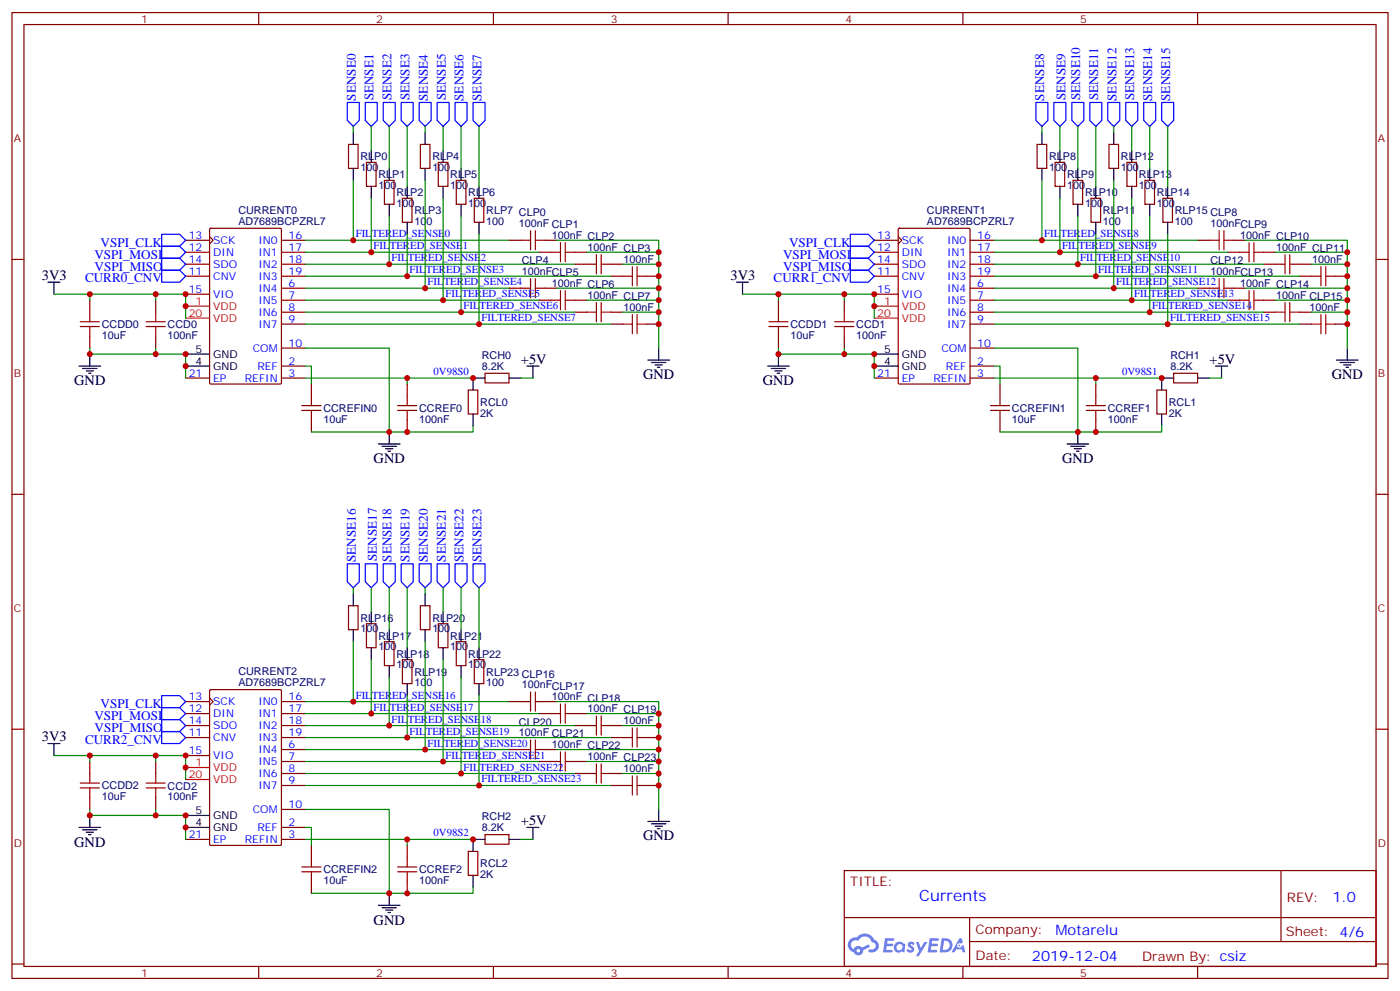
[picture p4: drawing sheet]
<svg xmlns="http://www.w3.org/2000/svg" width="412mm" height="292mm" viewBox="0 0 412 292" stroke-linecap="round" stroke-linejoin="round" font-family="sans-serif">
<g fill="none" stroke="#870000" stroke-width=".35">
<path d="M3.5 3.7h405.4v284.3h-405.4zM7.1 7.2h398.2v277.3h-398.2zM76.2 3.7v3.5M145.3 3.7v3.5M214.5 3.7v3.5M283.6 3.7v3.5M352.8 3.7v3.5M3.5 76.4h3.6M405.3 76.4h3.6M3.5 145.5h3.6M405.3 145.5h3.6M3.5 214.7h3.6"/>
<path d="M405.3 214.7h3.6M248.7 256.3h156.6v28.2h-156.6zM377.3 256.3v20.9M248.7 270.1h156.5M285.6 277.2h119.6M285.6 270.1v14.2M3.5 283.8h3.6M76.2 284.5v3.5M145.3 284.5v3.5M214.5 284.5v3.5M283.6 284.5v3.5M352.8 284.5v3.5"/>
<path d="M405.3 283.8h3.6"/>
</g>
<g fill="#5487ff">
<path d="M267.7 277.5a1.22 1.22 0 0 1 1.7 .2l-.4 .6a.47 .47 0 0 0-.3-.4 .47 .47 0 0 0-.5 .2l.1 .2a1.14 1.14 0 0 1 .8 1.8 1.14 1.14 0 0 1-1.9 0l-.2-.2 .5-.6 .7 .5a.29 .29 0 0 0 .3-.3 .29 .29 0 0 0-.2-.3 1.04 1.04 0 0 1-.6-1.7z"/>
<path d="M260.7 276.2h2.4l.3 .2-.2 .5-1.8 .1-.1 .8h1.5l.3 .4-.3 .4h-1.6l-.2 1.1h1.7l.2 .3-.2 .3-2.6 .1z"/>
<path d="M273.8 276.2h2.4l.3 .2-.1 .5-1.8 .1-.2 .8h1.6l.3 .4-.4 .4-1.6-.1-.1 1.1 1.7 .1 .2 .3-.2 .3-2.6 .1z"/>
<path d="M282.6 276.2h.7l.3 1.3-.6 .3a.69 .69 0 0 0-1 .3 .69 .69 0 0 0 .4 .9 .69 .69 0 0 0 .9-.6l.5-.2 .6 2.2h-.8l-.2-.9h-1.8l-.5 .9h-.8z"/>
<path d="M269.8 277.3h.8l.6 1.8 1.1-1.8h.9l-2.6 4.2h-.8l.9-1.5z"/>
<path d="M277.4 276.2l-.6 4.2h1.3a2.11 2.11 0 0 0 2.5-2.1 2.11 2.11 0 0 0-2.5-2.1zM278.1 277a1.39 1.39 0 0 1 1.7 1.4 1.39 1.39 0 0 1-1.8 1.2h-.3z"/>
<path d="M263.7 277.8a1.54 1.54 0 0 0-.1 2.2 1.54 1.54 0 0 0 2.2 .1l.6 .3 .3-2.3-.2-.3h-.4a1.49 1.49 0 0 0-2.4 0zM264 278.8a.94 .94 0 0 1 1.8 0 .94 .94 0 0 1-1.8 0z"/>
<path d="M250.4 276.6a2.18 2.18 0 0 0 1.1 3.7 1.44 1.44 0 0 0 1.6 .9 1.44 1.44 0 0 0 1.2-1.4l2-1.1-.5-.7-1.9 1a1.47 1.47 0 0 0-2.4 .4 1.39 1.39 0 0 1-.7-1.9 1.39 1.39 0 0 1 2-.5 2.12 2.12 0 0 1 2.2-1.3 2.12 2.12 0 0 1 1.9 1.7 1.14 1.14 0 0 1 1.1 1.4 1.14 1.14 0 0 1-1.7 .7 .43 .43 0 0 0-.5 .4 .43 .43 0 0 0 .4 .5 1.98 1.98 0 0 0 2.5-1.2 1.98 1.98 0 0 0-1.2-2.6 3.1 3.1 0 0 0-5.3-.6l-.9 .1zM252.3 279.9a.55 .55 0 0 1 1.1 0 .55 .55 0 0 1-1.1 0z"/>
<circle cx="282.6" cy="278.3" r=".26"/>
</g>
<g fill="none" stroke="#a10000" stroke-width=".35">
<path d="M153.5 70.7h2.8M156.3 67.9v5.7M157.7 67.9v5.7M157.7 70.7h2.8M162.3 74.3h2.8M165.1 71.4v5.7M166.5 71.4v5.7M166.5 74.3h2.8M172.9 77.8h2.8M175.7 75v5.6M177.1 77.8h2.8M177.1 75v5.6"/>
<path d="M186.3 78.5v5.6M187.7 78.5v5.6M356.3 70.7h2.8M359.1 67.9v5.7M360.5 70.7h2.9M360.5 67.9v5.7M365.1 74.3h2.8M367.9 71.4v5.7M369.4 74.3h2.8M369.4 71.4v5.7M375.7 77.8h2.8M378.5 75v5.6"/>
<path d="M379.9 77.8h2.9M379.9 75v5.6M389.1 78.5v5.6M390.5 78.5v5.6M23.6 94.7h5.7M23.6 96.1h5.7M26.5 91.9v2.8M26.5 96.1v2.9M43 94.7h5.7M43 96.1h5.7M45.9 91.9v2.8M45.9 96.1v2.9"/>
<path d="M153.5 84.8h2.8M156.3 82v5.7M157.7 82v5.7M157.7 84.8h2.8M162.3 88.4h2.8M165.1 85.5v5.7M166.5 88.4h2.8M166.5 85.5v5.7M172.9 91.9h2.8M175.7 89.1v5.6M177.1 89.1v5.6M177.1 91.9h2.8"/>
<path d="M183.4 81.3h2.9M183.4 95.4h2.9M186.3 92.6v5.6M187.7 81.3h2.8M187.7 92.6v5.6M187.7 95.4h2.8M226.5 94.7h5.6M226.5 96.1h5.6M229.3 91.9v2.8M229.3 96.1v2.9M245.9 94.7h5.6M245.9 96.1h5.6"/>
<path d="M248.7 91.9v2.8M248.7 96.1v2.9M356.3 84.8h2.8M359.1 82v5.7M360.5 84.8h2.9M360.5 82v5.7M365.1 88.4h2.8M367.9 85.5v5.7M369.4 88.4h2.8M369.4 85.5v5.7M375.7 91.9h2.8M378.5 89.1v5.6"/>
<path d="M379.9 91.9h2.9M379.9 89.1v5.6M386.3 81.3h2.8M386.3 95.4h2.8M389.1 92.6v5.6M390.5 81.3h2.8M390.5 95.4h2.8M390.5 92.6v5.6M88.9 119.4h5.6M91.7 116.6v2.8M117.1 119.4h5.7M119.9 116.6v2.8"/>
<path d="M291.7 119.4h5.7M294.6 116.6v2.8M320 119.4h5.6M322.8 116.6v2.8M88.9 120.8h5.6M91.7 120.8v2.8M117.1 120.8h5.7M119.9 120.8v2.8M291.7 120.8h5.7M294.6 120.8v2.8M320 120.8h5.6M322.8 120.8v2.8"/>
<path d="M153.5 206.6h2.8M156.3 203.7v5.7M156.3 217.8v5.7M157.7 203.7v5.7M157.7 217.8v5.7M157.7 206.6h2.8M162.3 210.1h2.8M165.1 207.3v5.6M166.5 207.3v5.6M166.5 210.1h2.8M172.9 213.6h2.8M175.7 210.8v5.6"/>
<path d="M177.1 210.8v5.6M177.1 213.6h2.8M183.4 217.1h2.9M186.3 214.3v5.7M187.7 214.3v5.7M187.7 217.1h2.8M23.6 230.5h5.7M23.6 232h5.7M26.5 227.7v2.8M26.5 232v2.8M43 230.5h5.7M43 232h5.7"/>
<path d="M45.9 227.7v2.8M45.9 232v2.8M153.5 220.7h2.8M157.7 220.7h2.8M162.3 224.2h2.8M165.1 221.4v5.6M166.5 221.4v5.6M166.5 224.2h2.8M172.9 227.7h2.8M175.7 224.9v5.6M177.1 224.9v5.6M177.1 227.7h2.8"/>
<path d="M183.4 231.2h2.9M186.3 228.4v5.7M187.7 228.4v5.7M187.7 231.2h2.8M88.9 256.6h5.6M88.9 255.2h5.6M91.7 252.4v2.8M91.7 256.6v2.9M117.1 256.6h5.7M117.1 255.2h5.7M119.9 252.4v2.8M119.9 256.6v2.9"/>
</g>
<g fill="none" stroke="#870000" stroke-width=".35">
<path d="M102.7 42.5h2.8v7.1h-2.8zM107.9 47.8h2.9v7.1h-2.9zM113.2 53.1h2.9v7h-2.9zM118.5 58.4h2.9v7h-2.9zM123.8 42.5h2.8v7.1h-2.8zM129.1 47.8h2.8v7.1h-2.8zM134.4 53.1h2.8v7h-2.8zM139.7 58.4h2.8v7h-2.8zM305.5 42.5h2.8v7.1h-2.8zM310.8 47.8h2.8v7.1h-2.8zM316.1 53.1h2.8v7h-2.8zM321.4 58.4h2.8v7h-2.8z"/>
<path d="M326.7 42.5h2.8v7.1h-2.8zM332 47.8h2.8v7.1h-2.8zM337.3 53.1h2.8v7h-2.8zM342.5 58.4h2.9v7h-2.9zM54.7 74.3h7M54.7 70.7h7M54.7 77.8h7M61.7 69.7l1.1 1-1.1 1.1M61.8 67.4l.3-.2h20.4l.4 .2v45.3l-.2 .3-20.6 .1-.3-.2zM82.9 74.3h7.1M82.9 70.7h7.1M82.9 77.8h7.1"/>
<path d="M149.9 70.7h3.6M158.7 74.3h3.6M160.5 70.7h3.5M169.3 74.3h3.6M169.3 77.8h3.6M179.9 77.8h3.5M257.5 74.3h7.1M257.5 70.7h7.1M257.5 77.8h7.1M264.6 69.7l1 1-1 1.1M264.6 67.4l.3-.2h20.5l.3 .2 .1 45.3-.2 .3-20.7 .1-.3-.2zM285.8 74.3h7"/>
<path d="M285.8 70.7h7M285.8 77.8h7M352.8 70.7h3.5M361.6 74.3h3.5M363.4 70.7h3.5M372.2 74.3h3.5M372.2 77.8h3.5M382.8 77.8h3.5M26.5 88.4v3.5M26.5 99v3.5M45.9 88.4v3.5M45.9 99v3.5"/>
<path d="M54.7 81.3h7M54.7 86.6h7M82.9 84.8h7.1M82.9 88.4h7.1M82.9 91.9h7.1M82.9 95.4h7.1M82.9 81.3h7.1M149.9 84.8h3.6M158.7 88.4h3.6M160.5 84.8h3.5M169.3 88.4h3.6M169.3 91.9h3.6"/>
<path d="M179.9 91.9h3.5M179.9 95.4h3.5M179.9 81.3h3.5M190.5 95.4h3.5M190.5 81.3h3.5M229.3 88.4v3.5M229.3 99v3.5M248.7 88.4v3.5M248.7 99v3.5M257.5 81.3h7.1M257.5 86.6h7.1M285.8 84.8h7"/>
<path d="M285.8 88.4h7M285.8 91.9h7M285.8 95.4h7M285.8 81.3h7M352.8 84.8h3.5M361.6 88.4h3.5M363.4 84.8h3.5M372.2 88.4h3.5M372.2 91.9h3.5M382.8 91.9h3.5M382.8 95.4h3.5M382.8 81.3h3.5"/>
<path d="M393.3 95.4h3.6M393.3 81.3h3.6M54.7 111.3h7M82.9 107.8h7.1M82.9 111.3h7.1M82.9 102.5h7.1M91.7 113.1v3.5M119.9 113.1v3.5M137.9 114.8h2.9v7.1h-2.9zM142.9 109.9h7v2.8h-7zM257.5 111.3h7.1M285.8 107.8h7"/>
<path d="M285.8 111.3h7M285.8 102.5h7M294.6 113.1v3.5M322.8 113.1v3.5M340.8 114.8h2.8v7.1h-2.8zM345.7 109.9h7.1v2.8h-7.1zM91.7 123.6v3.6M119.9 123.6v3.6M294.6 123.6v3.6M322.8 123.6v3.6M102.7 178.3h2.8v7.1h-2.8zM123.8 178.3h2.8v7.1h-2.8z"/>
<path d="M107.9 183.6h2.9v7.1h-2.9zM113.2 188.9h2.9v7.1h-2.9zM118.5 194.2h2.9v7.1h-2.9zM129.1 183.6h2.8v7.1h-2.8zM134.4 188.9h2.8v7.1h-2.8zM139.7 194.2h2.8v7.1h-2.8zM54.7 217.1h7M54.7 210.1h7M54.7 206.6h7M54.7 213.6h7M61.7 205.5l1.1 1.1-1.1 1M61.8 203.2l.3-.2h20.4l.4 .2v45.3l-.2 .3-20.6 .1-.3-.2z"/>
<path d="M82.9 217.1h7.1M82.9 210.1h7.1M82.9 206.6h7.1M82.9 213.6h7.1M149.9 206.6h3.6M158.7 210.1h3.6M160.5 206.6h3.5M169.3 210.1h3.6M169.3 213.6h3.6M179.9 217.1h3.5M179.9 213.6h3.5M190.5 217.1h3.5"/>
<path d="M26.5 224.2v3.5M26.5 234.8v3.5M45.9 224.2v3.5M45.9 234.8v3.5M54.7 222.4h7M82.9 220.7h7.1M82.9 224.2h7.1M82.9 227.7h7.1M82.9 231.2h7.1M82.9 238.3h7.1M149.9 220.7h3.6M158.7 224.2h3.6"/>
<path d="M160.5 220.7h3.5M169.3 224.2h3.6M169.3 227.7h3.6M179.9 227.7h3.5M179.9 231.2h3.5M190.5 231.2h3.5M54.7 247.1h7M82.9 243.6h7.1M82.9 247.1h7.1M91.7 248.9v3.5M91.7 259.5v3.5M119.9 248.9v3.5"/>
<path d="M119.9 259.5v3.5M137.9 250.6h2.9v7.1h-2.9zM142.9 245.7h7v2.8h-7z"/>
</g>
<path d="M54.7 90.1h7M54.7 93.7h7M257.5 90.1h7.1M257.5 93.7h7.1M54.7 226h7M54.7 229.5h7" fill="none" stroke="#f00" stroke-width=".35"/>
<g fill="none" stroke="#000" stroke-width=".35">
<path d="M104.1 39v3.5M125.2 39v3.5M306.9 39v3.5M328.1 39v3.5M104.1 49.6v3.5M109.4 44.3v3.5M109.4 54.9v3.5M114.7 49.6v3.5M119.9 54.9v3.5M125.2 49.6v3.5M130.5 44.3v3.5M130.5 54.9v3.5"/>
<path d="M135.8 49.6v3.5M141.1 54.9v3.5M306.9 49.6v3.5M312.2 44.3v3.5M312.2 54.9v3.5M317.5 49.6v3.5M322.8 54.9v3.5M328.1 49.6v3.5M333.4 44.3v3.5M333.4 54.9v3.5M338.7 49.6v3.5M344 54.9v3.5"/>
<path d="M114.7 60.1v3.6M119.9 65.4v3.6M135.8 60.1v3.6M141.1 65.4v3.6M317.5 60.1v3.6M322.8 65.4v3.6M338.7 60.1v3.6M344 65.4v3.6M14.1 83.1h3.5M15.9 83.1v3.5M217 83.1h3.5M218.7 83.1v3.5"/>
<path d="M23.3 107.8h6.3M24.3 108.5h4.3M25.4 109.2h2.1M26.1 109.9h.7M26.5 104.2v3.6M54.7 107.8h7M54.7 104.2h7M142.9 111.3h-3.6v3.5M149.9 111.3h3.6M155.2 107.8h3.5M157 107.8v3.5M190.9 106h6.3"/>
<path d="M191.9 106.7h4.2M193 107.4h2.1M193.7 108.1h.7M194 102.5v3.5M226.1 107.8h6.4M227.2 108.5h4.2M228.2 109.2h2.2M229 109.9h.7M229.3 104.2v3.6M257.5 107.8h7.1M257.5 104.2h7.1M345.7 111.3h-3.5v3.5"/>
<path d="M352.8 111.3h3.5M358.1 107.8h3.5M359.8 107.8v3.5M393.7 106h6.3M394.8 106.7h4.2M395.8 107.4h2.1M396.5 108.1h.7M396.9 102.5v3.5M111.5 130.7h6.3M112.5 131.4h4.3M113.6 132.1h2.1M114.3 132.8h.7"/>
<path d="M114.7 127.2v3.5M139.3 121.9v3.5M314.3 130.7h6.4M315.4 131.4h4.2M316.4 132.1h2.2M317.1 132.8h.8M317.5 127.2v3.5M342.2 121.9v3.5M104.1 174.8v3.5M125.2 174.8v3.5M104.1 185.4v3.5M109.4 180.1v3.5"/>
<path d="M109.4 190.7v3.5M114.7 185.4v3.5M114.7 196v3.5M119.9 190.7v3.5M125.2 185.4v3.5M130.5 180.1v3.5M130.5 190.7v3.5M135.8 185.4v3.5M135.8 196v3.5M141.1 190.7v3.5M14.1 218.9h3.5M15.9 218.9v3.5"/>
<path d="M119.9 201.3v3.5M141.1 201.3v3.5M194 238.3v3.5M23.3 243.6h6.3M24.3 244.3h4.3M25.4 245h2.1M26.1 245.7h.7M26.5 240.1v3.5M54.7 243.6h7M54.7 240.1h7M139.3 257.7v3.5M142.9 247.1h-3.6v3.5"/>
<path d="M149.9 247.1h3.6M155.2 243.6h3.5M157 243.6v3.5M190.9 241.8h6.3M191.9 242.5h4.2M193 243.2h2.1M193.7 243.9h.7M111.5 266.5h6.3M112.5 267.2h4.3M113.6 267.9h2.1M114.3 268.6h.7M114.7 263v3.5"/>
</g>
<g fill="none" stroke="#00f" stroke-width=".35">
<path d="M102.3 30.2h3.5v5.3l-1.7 1.7-1.8-1.7zM107.6 30.2h3.5v5.3l-1.7 1.7-1.8-1.7zM112.9 30.2h3.5v5.3l-1.7 1.7-1.8-1.7zM118.2 30.2h3.5v5.3l-1.8 1.7-1.7-1.7zM123.5 30.2h3.5v5.3l-1.8 1.7-1.7-1.7zM128.8 30.2h3.5v5.3l-1.8 1.7-1.7-1.7zM134.1 30.2h3.5v5.3l-1.8 1.7-1.7-1.7zM139.3 30.2h3.6v5.3l-1.8 1.7-1.8-1.7zM305.2 30.2h3.5v5.3l-1.8 1.7-1.7-1.7zM310.4 30.2h3.6v5.3l-1.8 1.7-1.8-1.7zM315.7 30.2h3.6v5.3l-1.8 1.7-1.8-1.7zM321 30.2h3.6v5.3l-1.8 1.7-1.8-1.7z"/>
<path d="M326.3 30.2h3.5v5.3l-1.7 1.7-1.8-1.7zM331.6 30.2h3.5v5.3l-1.7 1.7-1.8-1.7zM336.9 30.2h3.5v5.3l-1.7 1.7-1.8-1.7zM342.2 30.2h3.5v5.3l-1.7 1.7-1.8-1.7zM47.6 79.6h5.3l1.8 1.7-1.8 1.8h-5.3zM47.6 76h5.3l1.8 1.8-1.8 1.8h-5.3zM47.6 69h5.3l1.8 1.7-1.8 1.8h-5.3zM47.6 72.5h5.3l1.8 1.8-1.8 1.7h-5.3zM250.5 72.5h5.3l1.7 1.8-1.7 1.7h-5.3zM250.5 69h5.3l1.7 1.7-1.7 1.8h-5.3zM250.5 76h5.3l1.7 1.8-1.7 1.8h-5.3zM250.5 79.6h5.3l1.7 1.7-1.7 1.8h-5.3z"/>
<path d="M102.3 166h3.5v5.3l-1.7 1.7-1.8-1.7zM107.6 166h3.5v5.3l-1.7 1.7-1.8-1.7zM112.9 166h3.5v5.3l-1.7 1.7-1.8-1.7zM118.2 166h3.5v5.3l-1.8 1.7-1.7-1.7zM123.5 166h3.5v5.3l-1.8 1.7-1.7-1.7zM128.8 166h3.5v5.3l-1.8 1.7-1.7-1.7zM134.1 166h3.5v5.3l-1.8 1.7-1.7-1.7zM139.3 166h3.6v5.3l-1.8 1.7-1.8-1.7zM47.6 215.4h5.3l1.8 1.7-1.8 1.8h-5.3zM47.6 211.8h5.3l1.8 1.8-1.8 1.8h-5.3zM47.6 204.8h5.3l1.8 1.8-1.8 1.7h-5.3zM47.6 208.3h5.3l1.8 1.8-1.8 1.7h-5.3z"/>
</g>
<g fill="none" stroke="#008700" stroke-width=".35">
<path d="M104.1 37.2v1.8M109.4 37.2v7.1M114.7 37.2v12.4M119.9 37.2v17.7M125.2 37.2v1.8M130.5 37.2v7.1M135.8 37.2v12.4M141.1 37.2v17.7M306.9 37.2v1.8M312.2 37.2v7.1M317.5 37.2v12.4M322.8 37.2v17.7"/>
<path d="M328.1 37.2v1.8M333.4 37.2v7.1M338.7 37.2v12.4M344 37.2v17.7M104.1 53.1v17.6h-14.1M109.4 58.4v15.9h-19.4M125.2 53.1v31.7h-35.2M130.5 58.4v30h-40.5M306.9 53.1v17.6h-14.1M312.2 58.4v15.9h-19.4M328.1 53.1v31.7h-35.3M333.4 58.4v30h-40.6"/>
<path d="M104.1 70.7h45.8M109.4 74.3h49.3M114.7 63.7v14.1h-24.7M114.7 77.8h54.6M119.9 69v12.3h-29.9M135.8 63.7v28.2h-45.8M141.1 69v26.4h-51.1M164 70.7h30v31.8M172.9 74.3h21.1M183.4 77.8h10.6M306.9 70.7h45.9M312.2 74.3h49.4"/>
<path d="M317.5 63.7v14.1h-24.7M317.5 77.8h54.7M322.8 69v12.3h-30M338.7 63.7v28.2h-45.9M344 69v26.4h-51.2M366.9 70.7h30v31.8M375.7 74.3h21.2M386.3 77.8h10.6M15.9 86.6h10.6v1.8M26.5 86.6h28.2v7.1M45.9 86.6v1.8M119.9 81.3h60"/>
<path d="M125.2 84.8h24.7M130.5 88.4h28.2M135.8 91.9h33.5M141.1 95.4h38.8M164 84.8h30M172.9 88.4h21.1M183.4 91.9h10.6M218.7 86.6h10.6v1.8M229.3 86.6h28.2v7.1M248.7 86.6v1.8M322.8 81.3h60M328.1 84.8h24.7"/>
<path d="M333.4 88.4h28.2M338.7 91.9h33.5M344 95.4h38.8M366.9 84.8h30M375.7 88.4h21.2M386.3 91.9h10.6M26.5 102.5v1.7h28.2v7.1M45.9 102.5v1.7M90 102.5h24.7v24.7M90 107.8h1.7v5.3M90 111.3h49.3M119.9 111.3v1.8"/>
<path d="M153.5 111.3h3.5M229.3 102.5v1.7h28.2v7.1M248.7 102.5v1.7M292.8 107.8h1.8v5.3M292.8 102.5h24.7v24.7M292.8 111.3h49.4M322.8 111.3v1.8M356.3 111.3h3.5M139.3 125.4v1.8h-47.6M342.2 125.4v1.8h-47.6M104.1 173v1.8M109.4 173v7.1"/>
<path d="M114.7 173v12.4M119.9 173v17.7M125.2 173v1.8M130.5 173v7.1M135.8 173v12.4M141.1 173v17.7M104.1 188.9v17.7h-14.1M109.4 194.2v15.9h-19.4M114.7 199.5v14.1h-24.7M125.2 188.9v31.8h-35.2M130.5 194.2v30h-40.5M135.8 199.5v28.2h-45.8"/>
<path d="M104.1 206.6h45.8M109.4 210.1h49.3M114.7 213.6h54.6M119.9 204.8v12.3h-29.9M119.9 217.1h60M141.1 204.8v26.4h-51.1M164 206.6h30v31.7M172.9 210.1h21.1M183.4 213.6h10.6M15.9 222.4h10.6v1.8M26.5 222.4h28.2v7.1M26.5 238.3v1.8h28.2v7"/>
<path d="M45.9 222.4v1.8M45.9 238.3v1.8M90 238.3h24.7v24.7M125.2 220.7h24.7M130.5 224.2h28.2M135.8 227.7h33.5M141.1 231.2h38.8M164 220.7h30M172.9 224.2h21.1M183.4 227.7h10.6M90 243.6h1.7v5.3M90 247.1h49.3"/>
<path d="M119.9 247.1v1.8M153.5 247.1h3.5M139.3 261.2v1.8h-47.6"/>
</g>
<g fill="#c00">
<circle cx="194" cy="231.2" r=".88"/>
<circle cx="194" cy="217.1" r=".88"/>
<circle cx="119.9" cy="263" r=".88"/>
<circle cx="114.7" cy="263" r=".88"/>
<circle cx="139.3" cy="247.1" r=".88"/>
<circle cx="194" cy="227.7" r=".88"/>
<circle cx="194" cy="220.7" r=".88"/>
<circle cx="194" cy="210.1" r=".88"/>
<circle cx="135.8" cy="227.7" r=".88"/>
<circle cx="114.7" cy="213.6" r=".88"/>
<circle cx="104.1" cy="206.6" r=".88"/>
<circle cx="54.7" cy="222.4" r=".88"/>
<circle cx="54.7" cy="240.1" r=".88"/>
<circle cx="54.7" cy="243.6" r=".88"/>
<circle cx="54.7" cy="226" r=".88"/>
<circle cx="45.9" cy="222.4" r=".88"/>
<circle cx="45.9" cy="240.1" r=".88"/>
<circle cx="26.5" cy="240.1" r=".88"/>
<circle cx="26.5" cy="222.4" r=".88"/>
<circle cx="109.4" cy="210.1" r=".88"/>
<circle cx="119.9" cy="217.1" r=".88"/>
<circle cx="125.2" cy="220.7" r=".88"/>
<circle cx="130.5" cy="224.2" r=".88"/>
<circle cx="141.1" cy="231.2" r=".88"/>
<circle cx="194" cy="213.6" r=".88"/>
<circle cx="194" cy="224.2" r=".88"/>
<circle cx="119.9" cy="247.1" r=".88"/>
<circle cx="396.9" cy="95.4" r=".88"/>
<circle cx="119.9" cy="127.2" r=".88"/>
<circle cx="114.7" cy="127.2" r=".88"/>
<circle cx="139.3" cy="111.3" r=".88"/>
<circle cx="194" cy="91.9" r=".88"/>
<circle cx="194" cy="84.8" r=".88"/>
<circle cx="194" cy="74.3" r=".88"/>
<circle cx="135.8" cy="91.9" r=".88"/>
<circle cx="194" cy="95.4" r=".88"/>
<circle cx="114.7" cy="77.8" r=".88"/>
<circle cx="104.1" cy="70.7" r=".88"/>
<circle cx="54.7" cy="86.6" r=".88"/>
<circle cx="54.7" cy="104.2" r=".88"/>
<circle cx="54.7" cy="107.8" r=".88"/>
<circle cx="54.7" cy="90.1" r=".88"/>
<circle cx="45.9" cy="86.6" r=".88"/>
<circle cx="45.9" cy="104.2" r=".88"/>
<circle cx="26.5" cy="104.2" r=".88"/>
<circle cx="26.5" cy="86.6" r=".88"/>
<circle cx="194" cy="81.3" r=".88"/>
<circle cx="109.4" cy="74.3" r=".88"/>
<circle cx="119.9" cy="81.3" r=".88"/>
<circle cx="125.2" cy="84.8" r=".88"/>
<circle cx="130.5" cy="88.4" r=".88"/>
<circle cx="141.1" cy="95.4" r=".88"/>
<circle cx="194" cy="77.8" r=".88"/>
<circle cx="194" cy="88.4" r=".88"/>
<circle cx="119.9" cy="111.3" r=".88"/>
<circle cx="322.8" cy="111.3" r=".88"/>
<circle cx="396.9" cy="88.4" r=".88"/>
<circle cx="396.9" cy="77.8" r=".88"/>
<circle cx="344" cy="95.4" r=".88"/>
<circle cx="333.4" cy="88.4" r=".88"/>
<circle cx="328.1" cy="84.8" r=".88"/>
<circle cx="322.8" cy="81.3" r=".88"/>
<circle cx="312.2" cy="74.3" r=".88"/>
<circle cx="229.3" cy="86.6" r=".88"/>
<circle cx="229.3" cy="104.2" r=".88"/>
<circle cx="248.7" cy="104.2" r=".88"/>
<circle cx="248.7" cy="86.6" r=".88"/>
<circle cx="257.5" cy="90.1" r=".88"/>
<circle cx="257.5" cy="107.8" r=".88"/>
<circle cx="257.5" cy="104.2" r=".88"/>
<circle cx="257.5" cy="86.6" r=".88"/>
<circle cx="306.9" cy="70.7" r=".88"/>
<circle cx="317.5" cy="77.8" r=".88"/>
<circle cx="338.7" cy="91.9" r=".88"/>
<circle cx="396.9" cy="74.3" r=".88"/>
<circle cx="396.9" cy="84.8" r=".88"/>
<circle cx="396.9" cy="91.9" r=".88"/>
<circle cx="342.2" cy="111.3" r=".88"/>
<circle cx="317.5" cy="127.2" r=".88"/>
<circle cx="322.8" cy="127.2" r=".88"/>
<circle cx="396.9" cy="81.3" r=".88"/>
</g>
<text font-size="4.6" fill="#00f" x="270.8" y="265.3">Currents</text>
<g font-size="4.2">
<text x="12.3" y="82.4">3V3</text>
<text x="215.2" y="82.4">3V3</text>
<text x="153.5" y="107.1">+5V</text>
<text x="356.3" y="107.1">+5V</text>
<text x="21.9" y="113.4">GND</text>
<text x="189.4" y="111.6">GND</text>
<text x="224.7" y="113.4">GND</text>
<text x="392.3" y="111.6">GND</text>
<text x="110.1" y="136.4">GND</text>
<text x="312.9" y="136.4">GND</text>
<text x="12.3" y="218.2">3V3</text>
<text x="153.5" y="242.9">+5V</text>
<text x="21.9" y="249.2">GND</text>
<text x="189.4" y="247.4">GND</text>
<text x="110.1" y="272.2">GND</text>
</g>
<g font-size="4.2" fill="#00f">
<text x="392.5" y="265.6">1.0</text>
<text x="310.9" y="275.1">Motarelu</text>
<text x="304" y="282.9">2019-12-04</text>
</g>
<g font-size="3.9" fill="#00f">
<text x="104.8" y="29.6" transform="rotate(-90 104.8 29.6)">SENSE0</text>
<text x="110.1" y="29.6" transform="rotate(-90 110.1 29.6)">SENSE1</text>
<text x="115.4" y="29.6" transform="rotate(-90 115.4 29.6)">SENSE2</text>
<text x="120.6" y="29.6" transform="rotate(-90 120.6 29.6)">SENSE3</text>
<text x="126" y="29.7" transform="rotate(-90 126 29.7)">SENSE4</text>
<text x="131.3" y="29.6" transform="rotate(-90 131.3 29.6)">SENSE5</text>
<text x="136.6" y="29.7" transform="rotate(-90 136.6 29.7)">SENSE6</text>
<text x="141.9" y="29.7" transform="rotate(-90 141.9 29.7)">SENSE7</text>
<text x="307.6" y="29.6" transform="rotate(-90 307.6 29.6)">SENSE8</text>
<text x="313.8" y="29.4" transform="rotate(-90 313.8 29.4)">SENSE9</text>
<text x="318.2" y="29.6" transform="rotate(-90 318.2 29.6)">SENSE10</text>
<text x="323.5" y="29.6" transform="rotate(-90 323.5 29.6)">SENSE11</text>
<text x="328.8" y="29.7" transform="rotate(-90 328.8 29.7)">SENSE12</text>
<text x="334.1" y="29.6" transform="rotate(-90 334.1 29.6)">SENSE13</text>
<text x="339.4" y="29.7" transform="rotate(-90 339.4 29.7)">SENSE14</text>
<text x="344.7" y="29.7" transform="rotate(-90 344.7 29.7)">SENSE15</text>
<text x="27.8" y="76.2">VSPI_MOSI</text>
<text x="29.6" y="72.6">VSPI_CLK</text>
<text x="230.7" y="76.2">VSPI_MOSI</text>
<text x="232.5" y="72.6">VSPI_CLK</text>
<text x="25" y="83.1">CURR0_CNV</text>
<text x="27.9" y="79.7">VSPI_MISO</text>
<text x="227.9" y="83.1">CURR1_CNV</text>
<text x="230.7" y="79.7">VSPI_MISO</text>
<text x="104.8" y="165.4" transform="rotate(-90 104.8 165.4)">SENSE16</text>
<text x="111" y="165.2" transform="rotate(-90 111 165.2)">SENSE17</text>
<text x="115.4" y="165.4" transform="rotate(-90 115.4 165.4)">SENSE18</text>
<text x="120.6" y="165.4" transform="rotate(-90 120.6 165.4)">SENSE19</text>
<text x="126" y="165.5" transform="rotate(-90 126 165.5)">SENSE20</text>
<text x="131.3" y="165.4" transform="rotate(-90 131.3 165.4)">SENSE21</text>
<text x="136.6" y="165.5" transform="rotate(-90 136.6 165.5)">SENSE22</text>
<text x="141.9" y="165.5" transform="rotate(-90 141.9 165.5)">SENSE23</text>
<text x="29.6" y="208.5">VSPI_CLK</text>
<text x="27.8" y="212">VSPI_MOSI</text>
<text x="27.9" y="215.5">VSPI_MISO</text>
<text x="25" y="218.9">CURR2_CNV</text>
</g>
<g font-size="3.9" fill="#800">
<text x="250.5" y="260.9">TITLE:</text>
<text x="379.1" y="265.6">REV:</text>
<text x="287.4" y="275.1">Company:</text>
<text x="378.7" y="275.7">Sheet: 4/6</text>
<text x="287.4" y="282.8">Date:</text>
<text x="336.4" y="282.8">Drawn By: csiz</text>
</g>
<g font-size="3.2" fill="#800">
<text x="41.6" y="6.7">1</text>
<text x="110.8" y="6.7">2</text>
<text x="179.9" y="6.7">3</text>
<text x="249.1" y="6.7">4</text>
<text x="318.2" y="6.7">5</text>
<text x="4.1" y="41.8">A</text>
<text x="405.9" y="41.8">A</text>
<text x="4.1" y="110.9">B</text>
<text x="405.9" y="110.9">B</text>
<text x="4.1" y="180.1">C</text>
<text x="405.9" y="180.1">C</text>
<text x="4.1" y="249.2">D</text>
<text x="405.9" y="249.2">D</text>
<text x="41.6" y="287.5">1</text>
<text x="110.8" y="287.5">2</text>
<text x="179.9" y="287.5">3</text>
<text x="249.1" y="287.5">4</text>
<text x="318.2" y="287.5">5</text>
</g>
<g font-size="3.2" fill="#000080">
<text x="106.2" y="47.2">RLP0</text>
<text x="127.4" y="47.2">RLP4</text>
<text x="309" y="47.2">RLP8</text>
<text x="330.2" y="47.2">RLP12</text>
<text x="106.2" y="50.3">100</text>
<text x="111.5" y="52.5">RLP1</text>
<text x="127.4" y="50.3">100</text>
<text x="132.6" y="52.5">RLP5</text>
<text x="309" y="50.3">100</text>
<text x="314.3" y="52.5">RLP9</text>
<text x="330.2" y="50.3">100</text>
<text x="335.5" y="52.5">RLP13</text>
<text x="111.5" y="55.6">100</text>
<text x="116.8" y="57.8">RLP2</text>
<text x="132.6" y="55.6">100</text>
<text x="137.9" y="57.8">RLP6</text>
<text x="314.3" y="55.6">100</text>
<text x="319.6" y="57.8">RLP10</text>
<text x="335.5" y="55.6">100</text>
<text x="340.8" y="57.8">RLP14</text>
<text x="70.2" y="63">CURRENT0</text>
<text x="116.8" y="60.9">100</text>
<text x="122.1" y="63.1">RLP3</text>
<text x="137.9" y="60.9">100</text>
<text x="143.2" y="63.1">RLP7 CLP0</text>
<text x="273.1" y="63">CURRENT1</text>
<text x="319.6" y="60.9">100</text>
<text x="324.9" y="63.1">RLP11</text>
<text x="340.8" y="60.9">100</text>
<text x="346.1" y="63.1">RLP15 CLP8</text>
<text x="70.2" y="66.1">AD7689BCPZRL7</text>
<text x="122.1" y="66.2">100</text>
<text x="143.2" y="66.2">100</text>
<text x="152.9" y="66.9">100nF CLP1</text>
<text x="162.5" y="70.4">100nF CLP2</text>
<text x="273.1" y="66.1">AD7689BCPZRL7</text>
<text x="324.9" y="66.2">100</text>
<text x="346.1" y="66.2">100</text>
<text x="356.5" y="66.9">100nFCLP9</text>
<text x="365.4" y="70.4">100nF CLP10</text>
<text x="153.7" y="77.8">CLP4</text>
<text x="173.1" y="73.9">100nF CLP3</text>
<text x="183.7" y="77.4">100nF</text>
<text x="356.5" y="77.8">CLP12</text>
<text x="375.9" y="73.9">100nF CLP11</text>
<text x="386.5" y="77.4">100nF</text>
<text x="153.7" y="81">100nFCLP5</text>
<text x="356.5" y="81">100nFCLP13</text>
<text x="162.5" y="84.5">100nF CLP6</text>
<text x="173.1" y="88">100nF CLP7</text>
<text x="365.4" y="84.5">100nF CLP14</text>
<text x="375.9" y="88">100nF CLP15</text>
<text x="183.7" y="91.5">100nF</text>
<text x="385.7" y="91.5">100nF</text>
<text x="30" y="99.7">10uF</text>
<text x="30" y="96.6">CCDD0</text>
<text x="49.4" y="99.7">100nF</text>
<text x="49.4" y="96.6">CCD0</text>
<text x="232.8" y="99.7">10uF</text>
<text x="232.8" y="96.6">CCDD1</text>
<text x="252.2" y="99.7">100nF</text>
<text x="252.2" y="96.6">CCD1</text>
<text x="141.9" y="105.6">RCH0</text>
<text x="344.8" y="105.6">RCH1</text>
<text x="141.9" y="108.8">8.2K</text>
<text x="344.8" y="108.8">8.2K</text>
<text x="141.5" y="119.5">RCL0</text>
<text x="344.3" y="119.5">RCL1</text>
<text x="95.2" y="124.4">10uF</text>
<text x="95.3" y="121.3">CCREFIN0</text>
<text x="123.5" y="124.4">100nF</text>
<text x="123.5" y="121.3">CCREF0</text>
<text x="141.5" y="122.7">2K</text>
<text x="298.1" y="124.4">10uF</text>
<text x="298.1" y="121.3">CCREFIN1</text>
<text x="326.3" y="124.4">100nF</text>
<text x="326.3" y="121.3">CCREF1</text>
<text x="344.3" y="122.7">2K</text>
<text x="106.2" y="183">RLP16</text>
<text x="127.4" y="183">RLP20</text>
<text x="106.2" y="186.2">100</text>
<text x="111.5" y="191.4">100</text>
<text x="111.5" y="188.3">RLP17</text>
<text x="127.4" y="186.2">100</text>
<text x="132.6" y="191.4">100</text>
<text x="132.6" y="188.3">RLP21</text>
<text x="116.8" y="196.7">100</text>
<text x="116.8" y="193.6">RLP18</text>
<text x="137.9" y="196.7">100</text>
<text x="137.9" y="193.6">RLP22</text>
<text x="70.2" y="202">AD7689BCPZRL7</text>
<text x="70.2" y="198.8">CURRENT2</text>
<text x="122.1" y="202">100</text>
<text x="122.1" y="198.9">RLP19</text>
<text x="143.2" y="202">100</text>
<text x="143.2" y="198.9">RLP23 CLP16</text>
<text x="153.7" y="202.7">100nFCLP17</text>
<text x="162.5" y="206.2">100nF CLP18</text>
<text x="173.1" y="209.7">100nF CLP19</text>
<text x="152.9" y="213.6">CLP20</text>
<text x="183.7" y="213.3">100nF</text>
<text x="152.9" y="216.8">100nF CLP21</text>
<text x="162.5" y="220.3">100nF CLP22</text>
<text x="173.1" y="223.8">100nF CLP23</text>
<text x="183.7" y="227.4">100nF</text>
<text x="30" y="232.4">CCDD2</text>
<text x="49.4" y="232.4">CCD2</text>
<text x="30" y="235.6">10uF</text>
<text x="49.4" y="235.5">100nF</text>
<text x="141.9" y="244.7">8.2K</text>
<text x="141.9" y="241.4">RCH2</text>
<text x="95.3" y="257.1">CCREFIN2</text>
<text x="123.5" y="257.1">CCREF2</text>
<text x="141.5" y="255.3">RCL2</text>
<text x="95.2" y="260.3">10uF</text>
<text x="123.5" y="260.2">100nF</text>
<text x="141.5" y="258.5">2K</text>
</g>
<g font-size="3.2" fill="#00f">
<text x="55.6" y="70.4">13</text>
<text x="62.8" y="71.8">SCK</text>
<text x="76.1" y="71.8">IN0</text>
<text x="85" y="70.4">16</text>
<text x="104.8" y="69.8">FILTERED_SENSE0</text>
<text x="258.4" y="70.4">13</text>
<text x="265.6" y="71.8">SCK</text>
<text x="279" y="71.8">IN0</text>
<text x="287.9" y="70.4">16</text>
<text x="307.6" y="69.8">FILTERED_SENSE8</text>
<text x="55.6" y="73.9">12</text>
<text x="55.6" y="77.4">14</text>
<text x="62.8" y="75.3">DIN</text>
<text x="76.1" y="75.3">IN1</text>
<text x="85" y="73.9">17</text>
<text x="85" y="77.4">18</text>
<text x="110.1" y="73.4">FILTERED_SENSE1</text>
<text x="115.4" y="76.9">FILTERED_SENSE2</text>
<text x="258.4" y="73.9">12</text>
<text x="258.4" y="77.4">14</text>
<text x="265.6" y="75.3">DIN</text>
<text x="279" y="75.3">IN1</text>
<text x="287.9" y="73.9">17</text>
<text x="287.9" y="77.4">18</text>
<text x="312.9" y="73.4">FILTERED_SENSE9</text>
<text x="318.2" y="76.9">FILTERED_SENSE10</text>
<text x="55.6" y="81">11</text>
<text x="62.8" y="82.4">CNV</text>
<text x="62.8" y="78.8">SDO</text>
<text x="76.1" y="78.8">IN2</text>
<text x="76.1" y="82.4">IN3</text>
<text x="85" y="81">19</text>
<text x="120.6" y="80.4">FILTERED_SENSE3</text>
<text x="125.9" y="84">FILTERED_SENSE4</text>
<text x="258.4" y="81">11</text>
<text x="265.6" y="82.4">CNV</text>
<text x="265.6" y="78.8">SDO</text>
<text x="279" y="78.8">IN2</text>
<text x="279" y="82.4">IN3</text>
<text x="287.9" y="81">19</text>
<text x="323.5" y="80.4">FILTERED_SENSE11</text>
<text x="328.8" y="84">FILTERED_SENSE12</text>
<text x="55.6" y="86.3">15</text>
<text x="62.8" y="87.7">VIO</text>
<text x="76.1" y="85.9">IN4</text>
<text x="76.1" y="89.4">IN5</text>
<text x="85" y="84.5">6</text>
<text x="85" y="88">7</text>
<text x="131.2" y="87.5">FILTERED_SENSE5</text>
<text x="258.4" y="86.3">15</text>
<text x="265.6" y="87.7">VIO</text>
<text x="279" y="85.9">IN4</text>
<text x="279" y="89.4">IN5</text>
<text x="287.9" y="84.5">6</text>
<text x="287.9" y="88">7</text>
<text x="334.1" y="87.5">FILTERED_SENSE13</text>
<text x="76.1" y="93">IN6</text>
<text x="85" y="91.5">8</text>
<text x="85" y="95.1">9</text>
<text x="136.5" y="91">FILTERED_SENSE6</text>
<text x="141.8" y="94.5">FILTERED_SENSE7</text>
<text x="279" y="93">IN6</text>
<text x="287.9" y="91.5">8</text>
<text x="287.9" y="95.1">9</text>
<text x="339.4" y="91">FILTERED_SENSE14</text>
<text x="344.7" y="94.5">FILTERED_SENSE15</text>
<text x="76.1" y="96.5">IN7</text>
<text x="279" y="96.5">IN7</text>
<text x="74.5" y="103.5">COM</text>
<text x="85" y="107.4">2</text>
<text x="85" y="102.1">10</text>
<text x="277.3" y="103.5">COM</text>
<text x="287.9" y="107.4">2</text>
<text x="287.9" y="102.1">10</text>
<text x="55.6" y="110.9">21</text>
<text x="62.8" y="112.4">EP</text>
<text x="72.1" y="112.4">REFIN</text>
<text x="75.8" y="108.8">REF</text>
<text x="85" y="110.9">3</text>
<text x="127.7" y="110.4">0V98S0</text>
<text x="258.4" y="110.9">21</text>
<text x="265.6" y="112.4">EP</text>
<text x="274.9" y="112.4">REFIN</text>
<text x="278.7" y="108.8">REF</text>
<text x="287.9" y="110.9">3</text>
<text x="330.6" y="110.4">0V98S1</text>
<text x="55.6" y="209.7">12</text>
<text x="55.6" y="206.2">13</text>
<text x="62.8" y="207.6">SCK</text>
<text x="76.1" y="207.6">IN0</text>
<text x="85" y="206.2">16</text>
<text x="85" y="209.7">17</text>
<text x="104.8" y="205.7">FILTERED_SENSE16</text>
<text x="110.1" y="209.2">FILTERED_SENSE17</text>
<text x="55.6" y="213.3">14</text>
<text x="62.8" y="211.1">DIN</text>
<text x="62.8" y="214.7">SDO</text>
<text x="76.1" y="211.1">IN1</text>
<text x="76.1" y="214.7">IN2</text>
<text x="85" y="213.3">18</text>
<text x="115.4" y="212.7">FILTERED_SENSE18</text>
<text x="55.6" y="216.8">11</text>
<text x="62.8" y="218.2">CNV</text>
<text x="76.1" y="221.7">IN4</text>
<text x="76.1" y="218.2">IN3</text>
<text x="85" y="220.3">6</text>
<text x="85" y="216.8">19</text>
<text x="120.6" y="216.3">FILTERED_SENSE19</text>
<text x="125.9" y="219.8">FILTERED_SENSE20</text>
<text x="55.6" y="222.1">15</text>
<text x="62.8" y="223.5">VIO</text>
<text x="76.1" y="225.2">IN5</text>
<text x="85" y="223.8">7</text>
<text x="85" y="227.4">8</text>
<text x="131.2" y="223.3">FILTERED_SENSE21</text>
<text x="136.5" y="226.8">FILTERED_SENSE22</text>
<text x="76.1" y="228.8">IN6</text>
<text x="76.1" y="232.3">IN7</text>
<text x="85" y="230.9">9</text>
<text x="141.8" y="230.4">FILTERED_SENSE23</text>
<text x="74.5" y="239.4">COM</text>
<text x="85" y="237.9">10</text>
<text x="75.8" y="244.7">REF</text>
<text x="85" y="243.2">2</text>
<text x="55.6" y="246.8">21</text>
<text x="62.8" y="248.2">EP</text>
<text x="72.1" y="248.2">REFIN</text>
<text x="85" y="246.8">3</text>
<text x="127.7" y="246.2">0V98S2</text>
</g>
<g font-size="3.2" fill="#f00">
<text x="57.6" y="89.8">1</text>
<text x="260.4" y="89.8">1</text>
<text x="55.6" y="93.3">20</text>
<text x="62.8" y="91.2">VDD</text>
<text x="62.8" y="94.7">VDD</text>
<text x="258.4" y="93.3">20</text>
<text x="265.6" y="91.2">VDD</text>
<text x="265.6" y="94.7">VDD</text>
<text x="57.6" y="225.6">1</text>
<text x="62.8" y="227">VDD</text>
<text x="55.6" y="229.1">20</text>
<text x="62.8" y="230.5">VDD</text>
</g>
<g font-size="3.2">
<text x="57.6" y="107.4">4</text>
<text x="57.6" y="103.9">5</text>
<text x="62.8" y="105.3">GND</text>
<text x="260.4" y="107.4">4</text>
<text x="260.4" y="103.9">5</text>
<text x="265.6" y="105.3">GND</text>
<text x="62.8" y="108.8">GND</text>
<text x="265.6" y="108.8">GND</text>
<text x="57.6" y="239.7">5</text>
<text x="57.6" y="243.2">4</text>
<text x="62.8" y="244.7">GND</text>
<text x="62.8" y="241.1">GND</text>
</g>
</svg>
